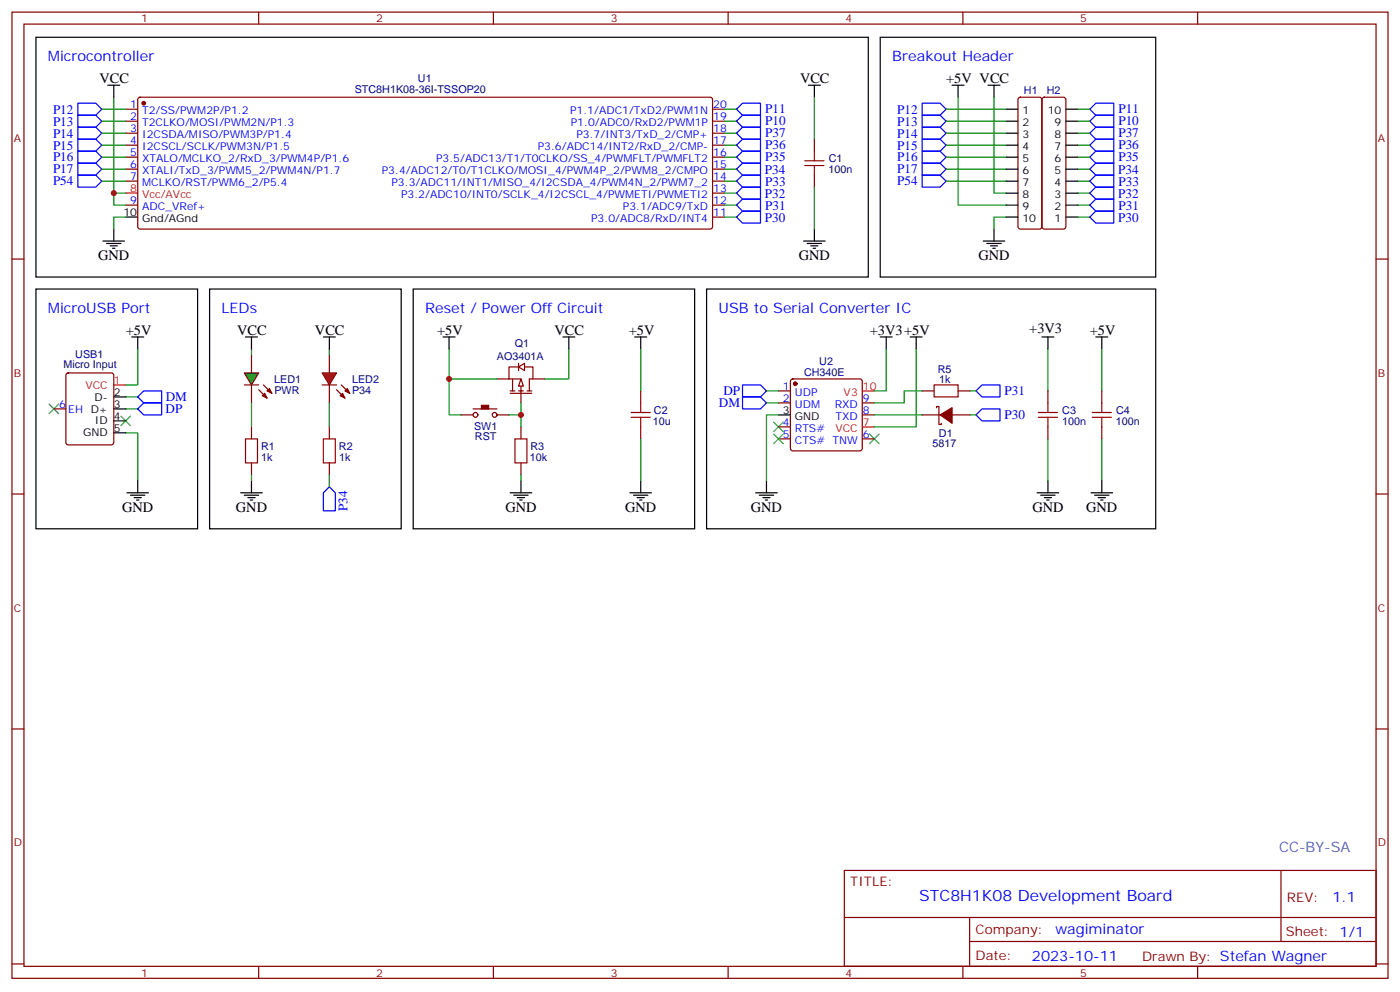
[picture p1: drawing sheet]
<svg xmlns="http://www.w3.org/2000/svg" width="412mm" height="292mm" viewBox="0 0 412 292" stroke-linecap="round" stroke-linejoin="round" font-family="sans-serif">
<g fill="none" stroke="#870000" stroke-width=".35">
<path d="M3.5 3.6h405.4v284.3h-405.4zM7.1 7.1h398.2v277.3h-398.2zM76.2 3.6v3.5M145.3 3.6v3.5M214.5 3.6v3.5M283.6 3.6v3.5M352.8 3.6v3.5M37 32.1h3.6M37 35.7h3.6M37 39.2h3.6M40.8 28.8l.5-.2 168.2 .1 .4 .6v37.4l-.2 .5-.5 .2h-167.9l-.5-.2-.2-.5v-37.4zM209.9 32.1h3.5"/>
<path d="M209.9 35.7h3.5M209.9 39.2h3.5M37 42.7h3.6M37 46.2h3.6M37 49.8h3.6M37 53.3h3.6M209.9 42.7h3.5M209.9 46.2h3.5M209.9 49.8h3.5M209.9 53.3h3.5M209.9 56.8h3.5M3.5 76.2h3.6"/>
<path d="M37 60.4h3.6M209.9 60.4h3.5M209.9 63.9h3.5M405.3 76.2h3.6M74.1 104.5v5.2M74.1 113.3v5.3M3.5 145.4h3.6M405.3 145.4h3.6M3.5 214.5h3.6M405.3 214.5h3.6M248.7 256.2h156.6v28.2h-156.6zM377.3 256.2v20.9"/>
<path d="M248.7 270h156.5M285.6 277.1h119.6M285.6 270v14.1M3.5 283.7h3.6M76.2 284.4v3.5M145.3 284.4v3.5M214.5 284.4v3.5M283.6 284.4v3.5M352.8 284.4v3.5M405.3 283.7h3.6"/>
</g>
<path d="M37 63.9h3.6" fill="none" stroke="#000" stroke-width=".35"/>
<path d="M37 56.8h3.6" fill="none" stroke="#f00" stroke-width=".35"/>
<circle cx="42.3" cy="30.4" r=".53" fill="#870000" stroke="#870000" stroke-width=".35"/>
<path d="M37 116.8h3.6M37 120.3h3.6" fill="none" stroke="#008700" stroke-width=".35"/>
<path d="M40.6 116.8l1.7-1.8h5.3v3.6h-5.3zM40.6 120.3l1.7-1.7h5.3v3.5h-5.3z" fill="none" stroke="#00f" stroke-width=".35"/>
<path d="M72 109.7h4.2l-2.1 3.6z" fill="#0c0" stroke="#870000" stroke-width=".35"/>
<path d="M72 113.3h4.2M76.2 114.7l2.5 2.5M77.6 113.3l2.5 2.4M94.9 113.3h4.2M97 104.5v5.2M97 113.3v5.3M99.1 114.7l2.5 2.5M100.5 113.3l2.5 2.4" fill="none" stroke="#870000" stroke-width=".35"/>
<g fill="#870000" stroke="#870000" stroke-width=".35">
<path d="M77.3 116.5l.7-.8 .7 1.5z"/>
<path d="M78.7 115l.7-.7 .7 1.4z"/>
<path d="M100.2 116.5l.7-.8 .7 1.5z"/>
<path d="M101.6 115l.7-.7 .7 1.4z"/>
</g>
<path d="M94.9 109.7h4.2l-2.1 3.6z" fill="#f00" stroke="#870000" stroke-width=".35"/>
<g fill="none" stroke="#a10000" stroke-width=".35">
<path d="M237.1 48.7h5.6M237.1 47.3h5.6M239.9 44.5v2.8M239.9 48.7v2.8M188.7 118.6v2.8M275.2 113.3h7v3.5h-7zM308.7 118.6v2.8M324.6 118.6v2.8M72.3 129.2h3.5v7h-3.5zM95.2 129.2h3.6v7h-3.6zM185.9 122.8h5.7M185.9 121.4h5.7"/>
<path d="M188.7 122.8v2.8M305.9 122.8h5.6M305.9 121.4h5.6M308.7 122.8v2.8M321.7 122.8h5.7M321.7 121.4h5.7M324.6 122.8v2.8"/>
</g>
<g fill="none" stroke="#870000" stroke-width=".35">
<path d="M300.1 28.8l.5-.2h5.6l.5 .2 .2 .5v37.4l-.2 .5-.5 .2h-5.6l-.5-.2-.2-.5v-37.4zM307.2 28.8l.4-.2h5.7l.5 .2 .2 .5v37.4l-.3 .5-.4 .2h-5.7l-.5-.2-.2-.5v-37.4zM239.9 41v3.5M239.9 51.5v3.6M19.6 110l.5-.3h12.7l.7 .5v20l-.4 .7h-13l-.6-.4-.1-20zM150.3 115h1.4M150.3 115.7h6.3M151 111.5v3.5M152.8 106.9v2.1M152.8 108h-2.9v3.5h3.6v3.5M152.8 115h1.4M154.5 108h2.5v3.5h-1.1v3.5"/>
<path d="M155.2 115h1.4M188.7 115v3.6M229.3 115h3.5M229.3 118.6h3.5M233.1 111.7l.4-.2h19.8l.5 .2 .2 .5v19.8l-.2 .5-.5 .2h-19.8l-.5-.3-.2-.4v-19.8zM254 118.6h3.5M271.6 115h3.6M275.9 120v-.4h.7v5.3h.7v-.3M282.2 115h3.6M308.7 115v3.6M324.6 115v3.6M15.9 120.3h3.5"/>
<path d="M74.1 125.6v3.6M74.1 136.2v3.5M97 125.6v3.6M97 136.2v3.5M135.8 122.1h3.5M139.3 120.3h7.1M146.4 122.1h3.5M188.7 125.6v3.6M229.3 125.6h3.5M229.3 129.2h3.5M254 122.1h3.5M254 129.2h3.5"/>
<path d="M271.6 122.1h5.3M280.5 122.1h5.3M308.7 125.6v3.6M324.6 125.6v3.6"/>
<circle cx="140.1" cy="122.1" r=".71"/>
<circle cx="145.7" cy="122.1" r=".71"/>
</g>
<g fill="none" stroke="#000" stroke-width=".35">
<path d="M10.6 11h245.2v70.5h-245.2zM259.3 11h81.1v70.5h-81.1zM31.7 25.1h3.6M33.5 25.1v3.5M238.1 25.1h3.6M239.9 25.1v3.5M280.5 25.1h3.5M282.2 25.1v3.5M291 25.1h3.6M292.8 25.1v3.5M296.3 32.1h3.6M296.3 35.7h3.6"/>
<path d="M296.3 39.2h3.6M314 32.1h3.5M314 35.7h3.5M314 39.2h3.5M296.3 42.7h3.6M296.3 46.2h3.6M296.3 49.8h3.6M296.3 53.3h3.6M296.3 56.8h3.6M314 42.7h3.5M314 46.2h3.5M314 49.8h3.5"/>
<path d="M314 53.3h3.5M314 56.8h3.5M30.3 70.9h6.4M31.4 71.6h4.2M32.5 72.4h2.1M33.2 73.1h.7M33.5 67.4v3.5M236.7 70.9h6.4M237.8 71.6h4.2M238.8 72.4h2.1M239.5 73.1h.7M239.9 67.4v3.5"/>
<path d="M289.6 70.9h6.4M290.7 71.6h4.2M291.7 72.4h2.2M292.5 73.1h.7M292.8 67.4v3.5M296.3 60.4h3.6M296.3 63.9h3.6M314 60.4h3.5M314 63.9h3.5M10.6 85.1h47.6v70.5h-47.6zM38.8 99.2h3.5M40.6 99.2v3.5"/>
<path d="M61.7 85.1h56.5v70.5h-56.5zM121.7 85.1h82.9v70.5h-82.9zM208.1 85.1h132.3v70.5h-132.3zM259.3 99.2h3.5M261.1 99.2v3.5M268.1 99.2h3.5M269.9 99.2v3.5M306.9 99.2h3.5M308.7 99.2v3.5M322.8 99.2h3.5M324.6 99.2v3.5M33.5 116.8h3.5"/>
<path d="M33.5 127.4h3.5M33.5 123.9h3.5M33.5 120.3h3.5M229.3 122.1h3.5M37.4 145h6.3M38.5 145.7h4.2M39.5 146.4h2.1M40.2 147.1h.7M40.6 141.5v3.5M70.9 145h6.4M72 145.7h4.2M73 146.4h2.1"/>
<path d="M73.7 147.1h.7M74.1 141.5v3.5M185.6 145h6.3M186.6 145.7h4.3M187.7 146.4h2.1M188.4 147.1h.7M188.7 141.5v3.5M222.6 145h6.4M223.7 145.7h4.2M224.7 146.4h2.1M225.4 147.1h.7M225.8 141.5v3.5"/>
<path d="M305.5 145h6.4M306.6 145.7h4.2M307.6 146.4h2.1M308.3 147.1h.7M308.7 141.5v3.5M321.4 145h6.3M322.4 145.7h4.3M323.5 146.4h2.1M324.2 147.1h.7M324.6 141.5v3.5"/>
</g>
<g fill="none" stroke="#008700" stroke-width=".35">
<path d="M30 32.1h7M30 35.7h7M30 39.2h7M33.5 28.6v31.8h3.5M213.4 32.1h3.6M213.4 35.7h3.6M213.4 39.2h3.6M239.9 28.6v12.4M278.7 32.1h17.6M278.7 35.7h17.6M278.7 39.2h17.6M282.2 28.6v31.8h14.1"/>
<path d="M292.8 28.6v28.2h3.5M317.5 32.1h3.5M317.5 35.7h3.5M317.5 39.2h3.5M30 42.7h7M30 46.2h7M30 49.8h7M30 53.3h7M33.5 56.8h3.5M213.4 56.8h3.6M213.4 42.7h3.6M213.4 46.2h3.6"/>
<path d="M213.4 49.8h3.6M213.4 53.3h3.6M239.9 55.1v12.3M278.7 42.7h17.6M278.7 46.2h17.6M278.7 49.8h17.6M278.7 53.3h17.6M317.5 56.8h3.5M317.5 42.7h3.5M317.5 46.2h3.5M317.5 49.8h3.5M317.5 53.3h3.5"/>
<path d="M37 63.9h-3.5v3.5M213.4 60.4h3.6M213.4 63.9h3.6M296.3 63.9h-3.5v3.5M317.5 60.4h3.5M317.5 63.9h3.5M40.6 102.7v10.6h-3.6M74.1 102.7v1.8M74.1 118.6v7M97 102.7v1.8M97 118.6v7M188.7 102.7v12.3"/>
<path d="M225.8 115h3.5M225.8 118.6h3.5M261.1 102.7v12.3h-3.6M269.9 102.7v22.9h-12.4M271.6 115h-5.3v3.6h-8.8M285.8 115h1.7M308.7 102.7v12.3M324.6 102.7v12.3M37 127.4h3.6v14.1M74.1 139.7v1.8M97 139.7v3.6M188.7 129.2v12.3"/>
<path d="M229.3 122.1h-3.5v19.4M257.5 122.1h14.1M285.8 122.1h1.7M308.7 129.2v12.3M324.6 129.2v12.3"/>
</g>
<g fill="none" stroke="#00f" stroke-width=".35">
<path d="M22.9 30.4h5.3l1.8 1.7-1.8 1.8h-5.3zM22.9 33.9h5.3l1.8 1.8-1.8 1.7h-5.3zM22.9 37.4h5.3l1.8 1.8-1.8 1.8h-5.3zM217 39.2l1.7-1.8h5.3v3.6h-5.3zM218.7 30.4h5.3v3.5h-5.3l-1.7-1.8zM218.7 33.9h5.3v3.5h-5.3l-1.7-1.7zM271.6 30.4h5.3l1.8 1.7-1.8 1.8h-5.3zM271.6 33.9h5.3l1.8 1.8-1.8 1.7h-5.3zM271.6 37.4h5.3l1.8 1.8-1.8 1.8h-5.3zM321 39.2l1.8-1.8h5.3v3.6h-5.3zM322.8 30.4h5.3v3.5h-5.3l-1.8-1.8zM322.8 33.9h5.3v3.5h-5.3l-1.8-1.7z"/>
<path d="M22.9 41h5.3l1.8 1.7-1.8 1.8h-5.3zM22.9 44.5h5.3l1.8 1.7-1.8 1.8h-5.3zM22.9 48h5.3l1.8 1.8-1.8 1.7h-5.3zM22.9 51.5h5.3l1.8 1.8-1.8 1.8h-5.3zM217 42.7l1.7-1.7h5.3v3.5h-5.3zM217 46.2l1.7-1.7h5.3v3.5h-5.3zM217 49.8l1.7-1.8h5.3v3.5h-5.3zM217 53.3l1.7-1.8h5.3v3.6h-5.3zM217 56.8l1.7-1.7h5.3v3.5h-5.3zM271.6 41h5.3l1.8 1.7-1.8 1.8h-5.3zM271.6 44.5h5.3l1.8 1.7-1.8 1.8h-5.3zM271.6 48h5.3l1.8 1.8-1.8 1.7h-5.3z"/>
<path d="M271.6 51.5h5.3l1.8 1.8-1.8 1.8h-5.3zM321 46.2l1.8-1.7h5.3v3.5h-5.3zM321 53.3l1.8-1.8h5.3v3.6h-5.3zM322.8 41h5.3v3.5h-5.3l-1.8-1.8zM322.8 48h5.3v3.5h-5.3l-1.8-1.7zM322.8 55.1h5.3v3.5h-5.3l-1.8-1.8zM217 60.4l1.7-1.8h5.3v3.5h-5.3zM217 63.9l1.7-1.8h5.3v3.6h-5.3zM321 60.4l1.8-1.8h5.3v3.5h-5.3zM322.8 62.1h5.3v3.6h-5.3l-1.8-1.8zM218.7 113.3h5.3l1.8 1.7-1.8 1.8h-5.3zM218.7 116.8h5.3l1.8 1.8-1.8 1.7h-5.3z"/>
<path d="M287.5 115l1.8-1.7h5.3v3.5h-5.3zM287.5 122.1l1.8-1.8h5.3v3.6h-5.3zM95.2 145l1.8-1.7 1.8 1.7v5.3h-3.6z"/>
</g>
<path d="M14.5 118.9l2.8 2.8M17.3 118.9l-2.8 2.8M35.6 122.4l2.9 2.9M38.5 122.4l-2.9 2.9M227.9 124.2l2.8 2.8M227.9 127.7l2.8 2.9M230.7 124.2l-2.8 2.8M230.7 127.7l-2.8 2.9M256.1 127.7l2.8 2.9M258.9 127.7l-2.8 2.9" fill="none" stroke="#3c3" stroke-width=".35"/>
<path d="M33.5 113.3h3.5M254 115h3.5M254 125.6h3.5" fill="none" stroke="#f00" stroke-width=".35"/>
<g fill="#870000" stroke="#870000" stroke-width=".35">
<path d="M141.8 119.3h2.1v1h-2.1z"/>
<path d="M276.9 122.1l3.6-2.1v4.6z"/>
<circle cx="234.2" cy="112.9" r=".53"/>
</g>
<g fill="#fff" stroke="#870000" stroke-width=".35">
<path d="M152.8 108l1.7-1.1v2.1z"/>
<path d="M153.5 111.5l.7 2.1h-1.4z"/>
</g>
<path d="M146.4 111.5h3.5M153.5 115v3.6M157 111.5h3.5M153.5 125.6v3.6M153.5 136.2v3.5" fill="none" stroke="#870000" stroke-width=".35"/>
<g fill="none" stroke="#000" stroke-width=".35">
<path d="M72.3 99.2h3.5M74.1 99.2v3.5M95.2 99.2h3.6M97 99.2v3.5M130.5 99.2h3.6M132.3 99.2v3.5M165.8 99.2h3.5M167.6 99.2v3.5M187 99.2h3.5M188.7 99.2v3.5M150.3 145h6.3M151.3 145.7h4.3"/>
<path d="M152.4 146.4h2.1M153.1 147.1h.7M153.5 141.5v3.5"/>
</g>
<path d="M132.3 102.7v8.8h14.1M132.3 111.5v10.6h3.5M153.5 118.6v7M167.6 102.7v8.8h-7.1M149.9 122.1h3.6M153.5 139.7v1.8" fill="none" stroke="#008700" stroke-width=".35"/>
<path d="M151.7 129.2h3.5v7h-3.5z" fill="none" stroke="#a10000" stroke-width=".35"/>
<g fill="#c00">
<circle cx="33.5" cy="56.8" r=".88"/>
<circle cx="153.5" cy="122.1" r=".88"/>
<circle cx="132.3" cy="111.5" r=".88"/>
</g>
<text font-size="4.6" fill="#00f" x="270.8" y="265.2">STC8H1K08 Development Board</text>
<g font-size="4.2" fill="#00f">
<text x="14.1" y="18">Microcontroller</text>
<text x="262.8" y="18">Breakout Header</text>
<text x="14.1" y="92.1">MicroUSB Port</text>
<text x="65.3" y="92.1">LEDs</text>
<text x="125.2" y="92.1">Reset / Power Off Circuit</text>
<text x="211.7" y="92.1">USB to Serial Converter IC</text>
<text x="392.5" y="265.4">1.1</text>
<text x="310.9" y="275">wagiminator</text>
<text x="304" y="282.8">2023-10-11</text>
</g>
<g font-size="4.2">
<text x="29.3" y="24.4">VCC</text>
<text x="235.7" y="24.4">VCC</text>
<text x="278.7" y="24.4">+5V VCC</text>
<text x="28.9" y="76.6">GND</text>
<text x="235.3" y="76.6">GND</text>
<text x="288.2" y="76.6">GND</text>
<text x="37" y="98.5">+5V</text>
<text x="69.8" y="98.5">VCC</text>
<text x="92.8" y="98.5">VCC</text>
<text x="128.8" y="98.5">+5V</text>
<text x="163.3" y="98.5">VCC</text>
<text x="185.2" y="98.5">+5V</text>
<text x="256.2" y="98.5">+3V3+5V</text>
<text x="303.2" y="98.1">+3V3</text>
<text x="321" y="98.5">+5V</text>
<text x="36" y="150.7">GND</text>
<text x="69.5" y="150.7">GND</text>
<text x="148.9" y="150.7">GND</text>
<text x="184.1" y="150.7">GND</text>
<text x="221.2" y="150.7">GND</text>
<text x="304.1" y="150.7">GND</text>
<text x="320" y="150.7">GND</text>
</g>
<text font-size="4.2" fill="#0099b0" x="376.8" y="250.9">CC-BY-SA</text>
<g font-size="3.9" fill="#00f">
<text x="15.6" y="33.4">P12</text>
<text x="225.4" y="33.4">P11</text>
<text x="264.3" y="33.4">P12</text>
<text x="329.5" y="33.4">P11</text>
<text x="15.6" y="36.9">P13</text>
<text x="15.6" y="40.5">P14</text>
<text x="225.4" y="36.9">P10</text>
<text x="225.4" y="40.4">P37</text>
<text x="264.3" y="36.9">P13</text>
<text x="264.3" y="40.5">P14</text>
<text x="329.4" y="36.9">P10</text>
<text x="329.4" y="40.4">P37</text>
<text x="15.6" y="44">P15</text>
<text x="15.6" y="47.5">P16</text>
<text x="225.4" y="44">P36</text>
<text x="225.4" y="47.5">P35</text>
<text x="264.3" y="44">P15</text>
<text x="264.3" y="47.5">P16</text>
<text x="329.4" y="44">P36</text>
<text x="329.4" y="47.5">P35</text>
<text x="15.6" y="51.1">P17</text>
<text x="225.3" y="51.1">P34</text>
<text x="264.3" y="51.1">P17</text>
<text x="329.4" y="51.1">P34</text>
<text x="15.6" y="54.6">P54</text>
<text x="225.3" y="58.1">P32</text>
<text x="225.4" y="54.6">P33</text>
<text x="264.3" y="54.6">P54</text>
<text x="329.4" y="58.1">P32</text>
<text x="329.5" y="54.6">P33</text>
<text x="225.3" y="65.2">P30</text>
<text x="225.4" y="61.7">P31</text>
<text x="329.4" y="65.2">P30</text>
<text x="329.5" y="61.7">P31</text>
<text x="48.8" y="118.1">DM</text>
<text x="211.8" y="119.8">DM</text>
<text x="213.1" y="116.3">DP</text>
<text x="295.9" y="116.3">P31</text>
<text x="48.8" y="121.6">DP</text>
<text x="295.9" y="123.4">P30</text>
<text x="102.3" y="150.4" transform="rotate(-90 102.3 150.4)">P34</text>
</g>
<g font-size="3.9" fill="#800">
<text x="250.5" y="260.7">TITLE:</text>
<text x="379.1" y="265.4">REV:</text>
<text x="287.4" y="274.9">Company:</text>
<text x="378.7" y="275.6">Sheet: 1/1</text>
<text x="287.4" y="282.6">Date:</text>
<text x="336.4" y="282.7">Drawn By: Stefan Wagner</text>
</g>
<g font-size="3.2" fill="#800">
<text x="41.6" y="6.6">1</text>
<text x="110.8" y="6.6">2</text>
<text x="179.9" y="6.6">3</text>
<text x="249.1" y="6.6">4</text>
<text x="318.2" y="6.6">5</text>
<text x="4.1" y="41.7">A</text>
<text x="405.9" y="41.7">A</text>
<text x="4.1" y="110.8">B</text>
<text x="405.9" y="110.8">B</text>
<text x="4.1" y="180">C</text>
<text x="405.9" y="180">C</text>
<text x="4.1" y="249.1">D</text>
<text x="405.9" y="249.1">D</text>
<text x="41.6" y="287.4">1</text>
<text x="110.8" y="287.4">2</text>
<text x="179.9" y="287.4">3</text>
<text x="249.1" y="287.4">4</text>
<text x="318.2" y="287.4">5</text>
</g>
<g font-size="3.2" fill="#000080">
<text x="104.5" y="27.3">STC8H1K08-36I-TSSOP20</text>
<text x="123.1" y="24.3">U1</text>
<text x="301.6" y="27.6">H1</text>
<text x="308.3" y="27.6">H2</text>
<text x="244.1" y="47.8">C1</text>
<text x="244.1" y="51">100n</text>
<text x="22.2" y="105.5">USB1</text>
<text x="146.4" y="105.9">AO3401A</text>
<text x="151.6" y="102">Q1</text>
<text x="241.3" y="107.3">U2</text>
<text x="18.7" y="108.4">Micro Input</text>
<text x="80.8" y="112.7">LED1</text>
<text x="103.7" y="112.7">LED2</text>
<text x="236.8" y="110.5">CH340E</text>
<text x="276.2" y="109.8">R5</text>
<text x="276.6" y="112.6">1k</text>
<text x="80.8" y="115.8">PWR</text>
<text x="103.7" y="115.8">P34</text>
<text x="192.3" y="125">10u</text>
<text x="192.6" y="121.8">C2</text>
<text x="312.8" y="125">100n</text>
<text x="312.9" y="121.9">C3</text>
<text x="328.7" y="125">100n</text>
<text x="328.8" y="121.9">C4</text>
<text x="139.7" y="126.4">SW1</text>
<text x="139.9" y="129.6">RST</text>
<text x="274.7" y="131.7">5817</text>
<text x="276.6" y="128.5">D1</text>
<text x="76.9" y="132.4">R1</text>
<text x="76.9" y="135.6">1k</text>
<text x="99.9" y="132.4">R2</text>
<text x="99.9" y="135.6">1k</text>
<text x="156" y="135.6">10k</text>
<text x="156.3" y="132.4">R3</text>
</g>
<g font-size="3.2" fill="#00f">
<text x="38.4" y="35.3">2</text>
<text x="38.4" y="31.8">1</text>
<text x="41.9" y="33.5">T2/SS/PWM2P/P1.2</text>
<text x="167.9" y="33.5">P1.1/ADC1/TxD2/PWM1N</text>
<text x="210.1" y="31.8">20</text>
<text x="210.1" y="35.3">19</text>
<text x="38.4" y="38.8">3</text>
<text x="41.9" y="40.6">I2CSDA/MISO/PWM3P/P1.4</text>
<text x="41.9" y="37.1">T2CLKO/MOSI/PWM2N/P1.3</text>
<text x="168.1" y="37.1">P1.0/ADC0/RxD2/PWM1P</text>
<text x="169.8" y="40.6">P3.7/INT3/TxD_2/CMP+</text>
<text x="210.1" y="38.8">18</text>
<text x="38.4" y="45.9">5</text>
<text x="38.4" y="42.4">4</text>
<text x="41.9" y="47.7">XTALO/MCLKO_2/RxD_3/PWM4P/P1.6</text>
<text x="41.9" y="44.1">I2CSCL/SCLK/PWM3N/P1.5</text>
<text x="128.4" y="47.7">P3.5/ADC13/T1/T0CLKO/SS_4/PWMFLT/PWMFLT2</text>
<text x="158.4" y="44.1">P3.6/ADC14/INT2/RxD_2/CMP-</text>
<text x="210.1" y="42.4">17</text>
<text x="210.1" y="45.9">16</text>
<text x="38.4" y="53">7</text>
<text x="38.4" y="49.4">6</text>
<text x="41.9" y="51.2">XTALI/TxD_3/PWM5_2/PWM4N/P1.7</text>
<text x="112.5" y="51.2">P3.4/ADC12/T0/T1CLKO/MOSI_4/PWM4P_2/PWM8_2/CMPO</text>
<text x="210.1" y="49.4">15</text>
<text x="210.1" y="53">14</text>
<text x="41.9" y="54.7">MCLKO/RST/PWM6_2/P5.4</text>
<text x="115.3" y="54.7">P3.3/ADC11/INT1/MISO_4/I2CSDA_4/PWM4N_2/PWM7_2</text>
<text x="118.1" y="58.2">P3.2/ADC10/INT0/SCLK_4/I2CSCL_4/PWMETI/PWMETI2</text>
<text x="210.1" y="56.5">13</text>
<text x="38.4" y="60">9</text>
<text x="41.9" y="61.8">ADC_VRef+</text>
<text x="174.1" y="65.3">P3.0/ADC8/RxD/INT4</text>
<text x="183.5" y="61.8">P3.1/ADC9/TxD</text>
<text x="210.1" y="60">12</text>
<text x="210.1" y="63.5">11</text>
<text x="17.4" y="120">6</text>
<text x="230.6" y="114.7">1</text>
<text x="230.6" y="118.2">2</text>
<text x="234.1" y="116.5">UDP</text>
<text x="234.1" y="120">UDM</text>
<text x="245.9" y="120">RXD</text>
<text x="254.2" y="118.2">9</text>
<text x="20.1" y="121.4">EH D+</text>
<text x="230.6" y="125.3">4</text>
<text x="246.1" y="123.5">TXD</text>
<text x="254.2" y="121.7">8</text>
<text x="230.6" y="128.8">5</text>
<text x="234.1" y="127">RTS#</text>
<text x="234.1" y="130.6">CTS# TNW</text>
<text x="254.2" y="128.8">6</text>
</g>
<g font-size="3.2">
<text x="301.2" y="33.5">1</text>
<text x="308.6" y="33.5">10</text>
<text x="301.2" y="37.1">2</text>
<text x="301.2" y="40.6">3</text>
<text x="310.6" y="40.6">8</text>
<text x="310.6" y="37.1">9</text>
<text x="301.2" y="44.1">4</text>
<text x="301.2" y="47.7">5</text>
<text x="310.6" y="47.7">6</text>
<text x="310.6" y="44.1">7</text>
<text x="301.2" y="51.2">6</text>
<text x="310.6" y="51.2">5</text>
<text x="301.2" y="54.7">7</text>
<text x="301.2" y="58.2">8</text>
<text x="310.6" y="58.2">3</text>
<text x="310.6" y="54.7">4</text>
<text x="36.4" y="63.5">10</text>
<text x="41.9" y="65.3">Gnd/AGnd</text>
<text x="301.2" y="61.8">9</text>
<text x="301.2" y="65.3">10</text>
<text x="310.6" y="65.3">1</text>
<text x="310.6" y="61.8">2</text>
<text x="27.9" y="117.9">D-</text>
<text x="33.5" y="120">3</text>
<text x="33.5" y="116.5">2</text>
<text x="28" y="124.9">ID</text>
<text x="33.5" y="123.5">4</text>
<text x="230.6" y="121.7">3</text>
<text x="234.1" y="123.5">GND</text>
<text x="24.5" y="128.4">GND</text>
<text x="33.5" y="127">5</text>
</g>
<g font-size="3.2" fill="#f00">
<text x="38.4" y="56.5">8</text>
<text x="41.9" y="58.2">Vcc/AVcc</text>
<text x="33.5" y="112.9">1</text>
<text x="25.1" y="114.3">VCC</text>
<text x="248.5" y="116.5">V3</text>
<text x="254.2" y="114.7">10</text>
<text x="254.2" y="125.3">7</text>
<text x="246.1" y="127">VCC</text>
</g>
</svg>
